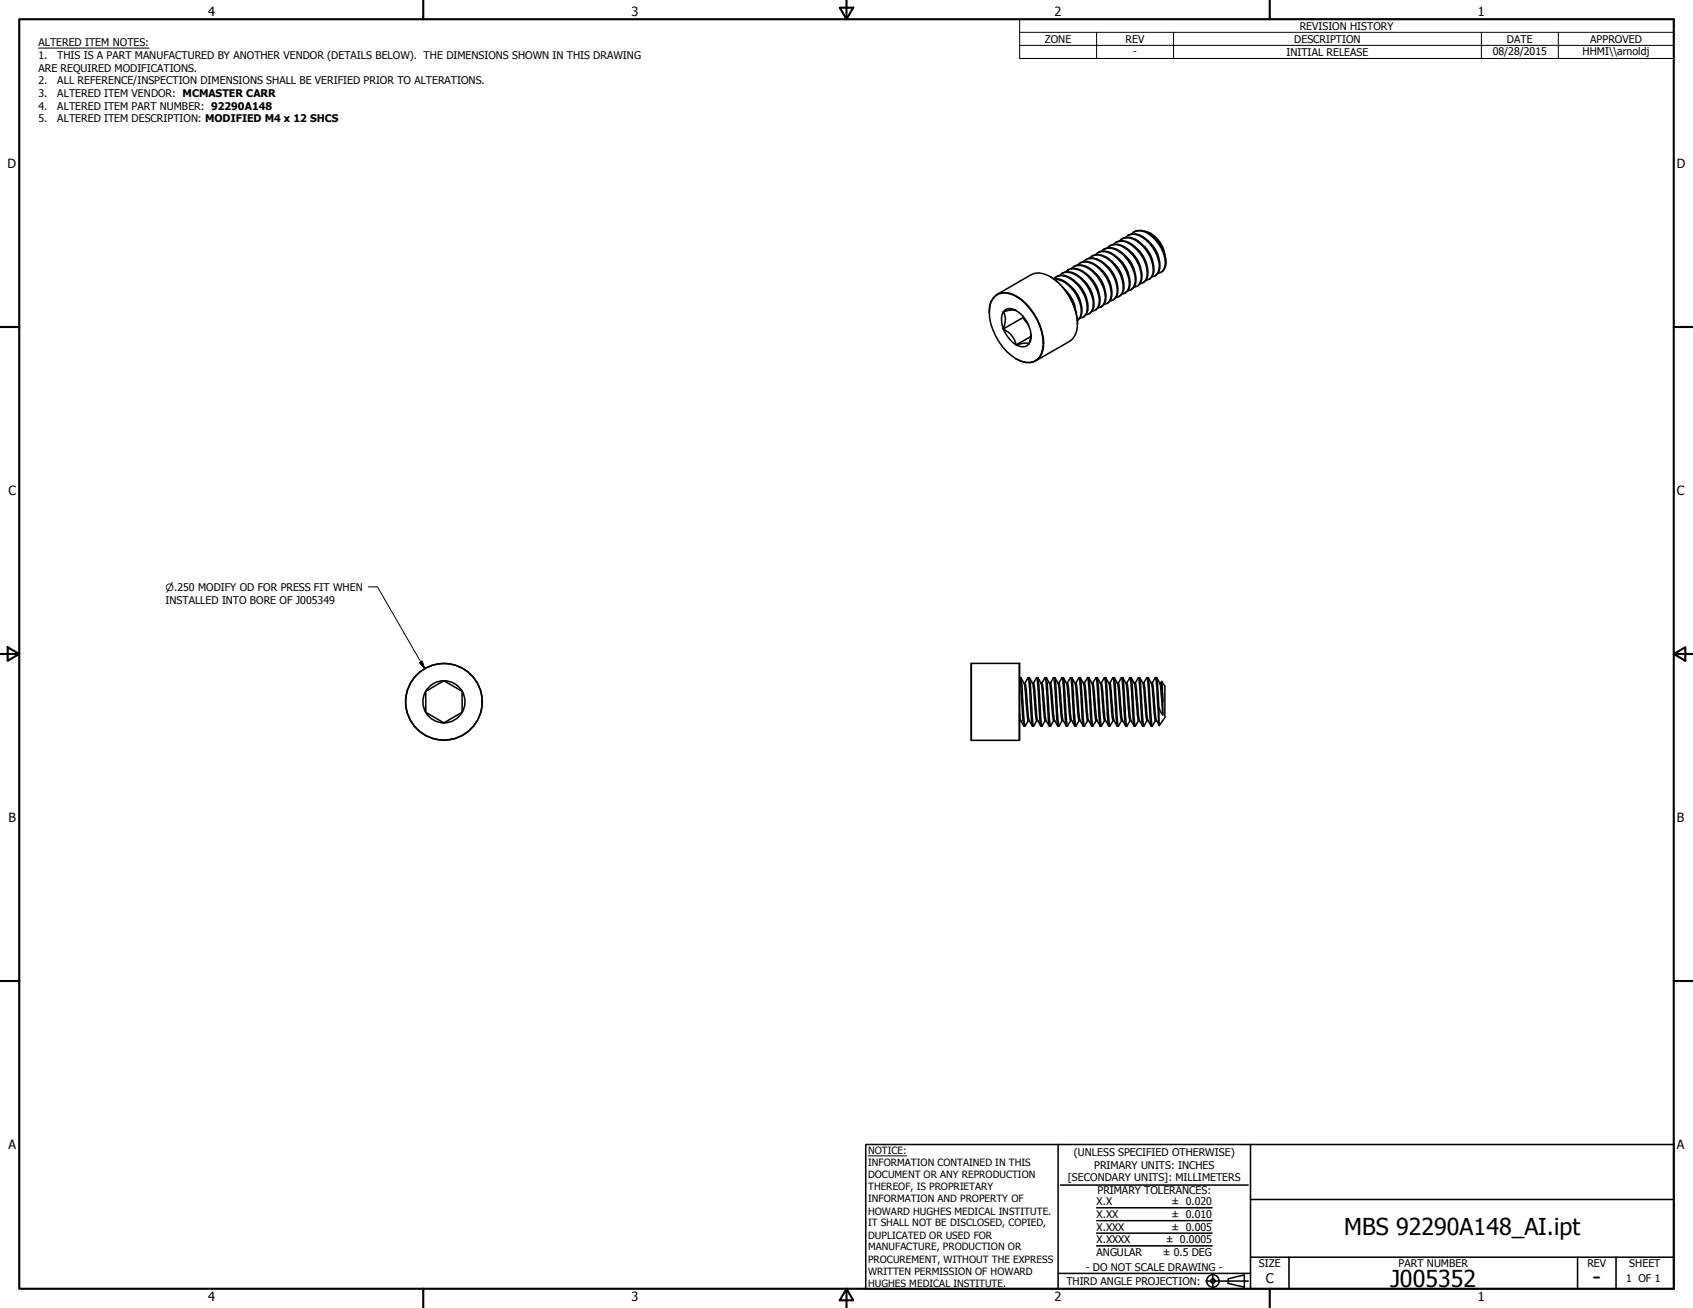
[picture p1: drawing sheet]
<svg xmlns="http://www.w3.org/2000/svg" width="559mm" height="432mm" viewBox="0 0 559 432" stroke-linecap="round" stroke-linejoin="round" font-family="sans-serif">
<!-- layer: Visible (ANSI) -->
<g fill="none" stroke="#000" stroke-width=".51">
<path d="M369.4 79.6a4.7 4.7 0 0 1 6.8 .7 11 11 0 0 1 4.2 10.5l-.7 1-1.4 .7M370.3 78.9a4.9 4.9 0 0 1 5.9 1 11.9 11.9 0 0 1 4.7 9.8 3.1 3.1 0 0 1-1.7 2.5M371.5 78.4a4.1 4.1 0 0 1 5.8 .1 11.9 11.9 0 0 1 5.2 10.5 2.67 2.67 0 0 1-2.3 2.4M372.2 77.8a4.9 4.9 0 0 1 5.9 1 11.9 11.9 0 0 1 4.7 9.8 3.1 3.1 0 0 1-1.6 2.5M373.4 77.3a4.1 4.1 0 0 1 5.8 0 11.9 11.9 0 0 1 5.3 10.6 2.67 2.67 0 0 1-2.3 2.3M374.2 76.6a4.9 4.9 0 0 1 5.9 1.1 11.6 11.6 0 0 1 4.6 10 3.1 3.1 0 0 1-1.5 2.2M377.8 76.3a9.3 9.3 0 0 1 6.7 8M381.6 79a10.9 10.9 0 0 1 2.8 4.8M328.6 97.7a6.8 6.8 0 0 1 8.4 1.2 19 19 0 0 1 7.2 16.1 4.9 4.9 0 0 1-7.2 4.3 18.7 18.7 0 0 1-10.4-18l.4-1.5zM329.2 97.2l11.2-6.5a7.9 7.9 0 0 1 8.6 2.3 19.8 19.8 0 0 1 6.6 14.8 6 6 0 0 1-2.6 4.9l-11.2 6.4M346.7 91.4h.1M346.8 91.4a19.8 19.8 0 0 1 8.9 15.5"/>
<path d="M347.7 92a4.9 4.9 0 0 1 6.8 .9 11.1 11.1 0 0 1 4.1 10.5l-.3 .5a2.12 2.12 0 0 1-1.8 1.1M347.8 92.1a8.4 8.4 0 0 1 7.4 4.6 9.9 9.9 0 0 1 1.6 7.7l-1.2 1.4a4.7 4.7 0 0 0 1-5.2 12 12 0 0 0-7.2-8.3l-1.5-.2M348.5 91.4a4.4 4.4 0 0 1 5.1 .5 12.4 12.4 0 0 1 5.5 10.4 2.82 2.82 0 0 1-1.7 2.4M349.7 90.9a3.7 3.7 0 0 1 4.8-.4 11.9 11.9 0 0 1 6.2 11.1l-.4 1.1a2.11 2.11 0 0 1-1.8 1.2M350.5 90.3a5 5 0 0 1 5.9 1.1 11.9 11.9 0 0 1 4.7 9.8 2.82 2.82 0 0 1-1.7 2.4M351.5 95.7a13.2 13.2 0 0 1 3.7 7.4M351.7 89.8a3.8 3.8 0 0 1 4.9-.5 12 12 0 0 1 6.1 11.2l-.4 1.1a2.11 2.11 0 0 1-1.9 1.1M351.9 96.1a10.3 10.3 0 0 1 2.8 4.8M352.4 89.2a5.1 5.1 0 0 1 6 1 12 12 0 0 1 4.6 9.8 2.82 2.82 0 0 1-1.6 2.4M353.6 88.6a4.9 4.9 0 0 1 6.8 .8 11.8 11.8 0 0 1 4.3 9.9l-.2 .6a2.36 2.36 0 0 1-2.1 1.7M353.9 95a10.3 10.3 0 0 1 2.8 4.8M354.4 88a5.1 5.1 0 0 1 6 1.1 12 12 0 0 1 4.6 9.8 2.91 2.91 0 0 1-1.6 2.4"/>
<path d="M355.6 87.5a4.9 4.9 0 0 1 6.7 .8 11.3 11.3 0 0 1 4.3 9.9l-.1 .6a2.36 2.36 0 0 1-2.1 1.7M355.9 93.9a10.3 10.3 0 0 1 2.7 4.7M356.4 86.9a5.1 5.1 0 0 1 5.9 1 12 12 0 0 1 4.7 9.8 2.91 2.91 0 0 1-1.6 2.5M357.6 86.4a4.9 4.9 0 0 1 6.7 .7 11.1 11.1 0 0 1 4.2 10.6l-.3 .5a2.12 2.12 0 0 1-1.8 1.1M357.8 92.7a10.3 10.3 0 0 1 2.8 4.8M358.4 85.7a5.4 5.4 0 0 1 6.7 1.8 11 11 0 0 1 3.6 10.1l-.5 .8-.9 .7M359.5 85.2a4.9 4.9 0 0 1 6.8 .8 11.1 11.1 0 0 1 4.2 10.5l-.3 .5a2.34 2.34 0 0 1-1.8 1.2M359.8 91.6a10.1 10.1 0 0 1 2.8 4.8M360.4 84.6a5 5 0 0 1 5.9 1.1 11.9 11.9 0 0 1 4.7 9.7 3.1 3.1 0 0 1-1.7 2.5M361.6 84.1a4.3 4.3 0 0 1 5.7 0 12.1 12.1 0 0 1 5.3 10.6 2.69 2.69 0 0 1-2.3 2.3M361.8 90.4a8.9 8.9 0 0 1 2.8 4.8M362.3 83.4a5 5 0 0 1 5.9 1.1 11.9 11.9 0 0 1 4.7 9.8 3.1 3.1 0 0 1-1.6 2.5"/>
<path d="M363.5 82.9a4.9 4.9 0 0 1 6.8 .8 11.8 11.8 0 0 1 4.3 9.9 2.86 2.86 0 0 1-2.3 2.3M363.8 89.3a10.1 10.1 0 0 1 2.8 4.8M364.3 82.3a5.1 5.1 0 0 1 6 1.1 12 12 0 0 1 4.6 9.8 2.79 2.79 0 0 1-1.6 2.4M365.5 81.8a4.3 4.3 0 0 1 5.8 .1 11.5 11.5 0 0 1 5.3 10.6 2.52 2.52 0 0 1-2.3 2.3M365.8 88.1a10.1 10.1 0 0 1 2.8 4.9M366.3 81.2a5.1 5.1 0 0 1 5.9 1 12 12 0 0 1 4.7 9.8 2.91 2.91 0 0 1-1.6 2.5M367.5 80.7a4.7 4.7 0 0 1 6.7 .8 11 11 0 0 1 4.2 10.4 2.51 2.51 0 0 1-2.2 1.8M367.7 87a10.1 10.1 0 0 1 2.8 4.8M368.3 80a5.1 5.1 0 0 1 5.9 1.1 12 12 0 0 1 4.6 9.8 2.91 2.91 0 0 1-1.5 2.4M369.7 85.9a10.1 10.1 0 0 1 2.8 4.8M371.7 84.7a8.9 8.9 0 0 1 2.8 4.8M373.7 83.6a10.1 10.1 0 0 1 2.8 4.8"/>
<path d="M375.7 82.4a10.9 10.9 0 0 1 2.8 4.8M377.6 81.3a10.9 10.9 0 0 1 2.8 4.8M379.6 80.1a10.9 10.9 0 0 1 2.8 4.9M326.5 103.1a6.2 6.2 0 0 1 3.3-6.3 9.1 9.1 0 0 1 8.8 3.3 19.1 19.1 0 0 1 5.8 15 5.1 5.1 0 0 1-7.4 4.2l-1.6-.8M331.8 102.3a3.2 3.2 0 0 1 3.6 .3 6.6 6.6 0 0 0-4.2 .3 6 6 0 0 1 0 5.7 7.8 7.8 0 0 1 4.2 5.3 6.6 6.6 0 0 1 4.3-.4 3.5 3.5 0 0 1-5.3-.3 9.8 9.8 0 0 1-3.6-9.4zM335.4 102.6a10 10 0 0 1 4.7 10l-.4 .9 .6-2.9M337.6 104.3v.6l1.9 2.4M337.6 104.9l-6.4 3.7M340.3 111.1l-4.9 2.8M320.6 219v25.4M336.4 219h-15.8v25.4h15.8M336.4 219v25.4"/>
<path d="M140.5 228.2l6-3.5 6 3.5v6.9l-6 3.5-6-3.5zM336.5 235.6l.1 .8a5.3 5.3 0 0 0 1.3 3.2M336.9 223.7l.4 2.4 1 13.5 1.1-1.7M336.9 223.7h-.4a31.9 31.9 0 0 1 .7 8l.5 6.6 .2 1.4h.4M336.9 237.9l-.4 .1M336.9 223.7l1.1 1.9M338 225.6l1.1 11.2 .2 1.1h.4M338 225.5h.3M338.3 225.5l.4 1.8 .7 9.2a5.1 5.1 0 0 0 1.3 3.1M339.3 223.7h.4l.2 .6 1.2 15.3 1.1-1.7M339.3 223.7a31.9 31.9 0 0 1 .7 8l.5 6.6 .2 1.2 .4 .2M339.3 223.7l-1 1.8"/>
<path d="M339.8 223.7l1 1.9M340.8 225.6l.4 2 .7 9.2 .3 1.1M340.8 225.5h.3M341.1 225.5l.4 1.8 .7 9.2a5.1 5.1 0 0 0 1.3 3.1M341.1 225.5l1.1-1.8 1.1 14.6 .2 1.2 .4 .2M342.2 223.7l.4 .1 .3 2.3 1 13.5 1.1-1.7M342.2 237.9h.3M342.6 223.7l1 1.9M343.6 225.6l.4 2 .7 9.2 .3 1.1M343.6 225.5h.3M343.9 225.5l.4 1.8 .4 5.5a10.6 10.6 0 0 0 1.6 6.8M343.9 225.5l1.1-1.8 1.2 15.4 .2 .6h.3"/>
<path d="M345 223.7h.3l.2 .6 1.2 15.3 1.1-1.7M345 237.9h.3M345.4 223.7l1 1.9M346.4 225.6l.4 2 .6 8.4 .4 1.9M346.4 225.5h.3M346.7 225.5l.4 1.8 .9 10.3 1.1 2M346.7 225.5l1.1-1.8 1 13.6 .3 2.2 .4 .2M347.8 237.9h.3M347.8 223.7h.3M348.1 223.7l.4 2.4 1 13.5 1.1-1.7M348.2 223.7l1 1.9M349.2 225.5h.3"/>
<path d="M349.2 225.6l1 10.4 .4 1.9M349.5 225.5l.4 1.8 .7 9.2a4.4 4.4 0 0 0 1.3 3.1M349.5 225.5l1.1-1.8 1 13.6 .3 2.2 .4 .2M350.6 237.9h.3M350.6 223.7h.3M350.9 223.7l.3 1.3 1.1 14.6 1.1-1.7M351 223.7l1 1.9M352 225.5h.3M352 225.6l1 10.4 .4 1.9M352.3 225.5l.3 1.1 .8 9.9a4.4 4.4 0 0 0 1.3 3.1M352.3 225.5l1.1-1.8 1.2 15.4 .2 .6h.4M353.4 223.7l.4 .1 .2 1.2 1.1 14.6 1.1-1.7"/>
<path d="M353.4 237.9h.3M353.8 223.7a5.5 5.5 0 0 1 1.3 3.1l.7 9.2 .4 1.9M354.8 225.5h.4l.2 1.1 .5 6.2a11.8 11.8 0 0 0 1.6 6.8M356.1 223.7l.5 3.3 .8 12.1 .2 .6h.3M356.1 223.7l-1 1.8M356.2 237.9h.3M356.2 223.7h.4M356.6 223.7a5.5 5.5 0 0 1 1.3 3.1l.9 10.6 .2 .5h.3M356.6 223.7l.7 8a31.8 31.8 0 0 0 .6 7.9l1.1-1.7M357.6 225.5h.3l.3 1.1 .5 6.2a11.2 11.2 0 0 0 1.7 6.8M359 223.7l.4 3.3 .8 12.1 .2 .6h.3M359 223.7h.3"/>
<path d="M359 223.7l-1.1 1.8M359.3 223.7l.7 8a31.8 31.8 0 0 0 .7 7.9l1.1-1.7M359.3 223.7l1.1 1.9M360.4 225.6l1.1 11.2 .3 1.1h.3M360.4 225.5h.3l.3 1.1 .8 9.9a5.1 5.1 0 0 0 1.4 3.1M361.8 223.7l.4 3.3 .7 11.3 .3 1.4h.3M361.8 223.7h.3M361.8 223.7l-1.1 1.8M362.1 223.7l1.4 15.9 1.1-1.7M362.1 223.7l1.1 1.9M363.2 225.6l1.1 11.2 .3 1.1h.3M363.2 225.5h.3l.3 1.1 .8 9.9a5.1 5.1 0 0 0 1.4 3.1"/>
<path d="M364.6 223.7a31.9 31.9 0 0 1 .7 8l.4 6.6 .3 1.4h.3M364.6 223.7h.3M364.6 223.7l-1.1 1.8M364.9 223.7l1.4 15.9 1.1-1.7M364.9 223.7l1.1 1.9M366 225.6l1.1 11.2 .2 1.1h.4M366 225.5h.3M366.3 225.5l.5 2.8 .6 8.2a5.1 5.1 0 0 0 1.3 3.1M367.3 223.7h.4l.2 .6 1.2 15.3 1.1-1.7M367.3 223.7a31.9 31.9 0 0 1 .7 8l.5 6.6 .2 1.4h.4M367.3 223.7l-1 1.8M367.8 223.7l1 1.9"/>
<path d="M368.8 225.6l.4 2 .7 9.2 .3 1.1M368.8 225.5h.3M369.1 225.5l.4 1.8 .7 9.2a5.1 5.1 0 0 0 1.3 3.1M370.1 223.7l.4 2.1 .8 12.5 .2 1.2 .4 .2M370.1 223.7l-1 1.8M370.2 223.7l.4 .1 .3 2.3 1 13.5 1.1-1.7M370.2 237.9h.3M370.6 223.7l1 1.9M371.6 225.6l.4 2 .7 9.2 .3 1.1M371.6 225.5h.3M371.9 225.5l.4 1.8 .7 9.2a5.1 5.1 0 0 0 1.3 3.1M372.9 223.7l.4 2.1 .8 12.5 .2 1.2 .4 .2"/>
<path d="M372.9 223.7l-1 1.8M373 223.7l.4 .1 .3 2.3 .9 13.5 1.2-1.7M373 237.9h.3M373.4 223.7l1 1.9M374.4 225.6l.4 2 .6 8.4 .4 1.9M374.4 225.5h.3M374.7 225.5l.4 1.8 .4 5.5a10.6 10.6 0 0 0 1.6 6.8M374.7 225.5l1.1-1.8 1 13.6 .3 2.2 .4 .2M375.8 223.7h.3l.2 .6 1.2 15.3 1.1-1.7M375.8 237.9h.3M376.2 223.7l1.1 2.1 .9 10.2 .4 1.9M377.2 225.5h.3"/>
<path d="M377.5 225.5l.4 1.8 .8 9.2a4.4 4.4 0 0 0 1.2 3.1M377.5 225.5l1.2-1.8 .9 13.6 .3 2.2 .4 .2M378.6 223.7l.4 .1 .1 .5 1.2 15.3 1.1-1.7M378.6 237.9h.3M379 223.7a5.5 5.5 0 0 1 1.3 3.1l.7 9.2 .4 1.9M380 225.5h.3M380.3 225.5l.3 1.1 .8 9.9a4.1 4.1 0 0 0 1.3 3M380.3 225.5l1.1-1.8 1.1 14.9M381.4 223.7l.4 .1 .2 1.2 .5 8.7M381.4 237.9h.3M381.8 223.7a5.5 5.5 0 0 1 1.3 3.1l.7 9.2M382.5 233.7l.8 1.7 .5 .6"/>
<path d="M382.5 238.6l.2 .9M382.5 233.7v4.9M382.8 225.5h.3M383.1 225.5l.3 1 .4 5M383.4 225l.4 6.5M383.4 225l1.1 1.5v10.4l-1.8 2.6M383.4 225l-.3 .5M383.8 231.5v4.5"/>
<circle cx="146.5" cy="231.7" r="12.7"/>
<circle cx="146.5" cy="231.7" r="12.6"/>
<circle cx="146.5" cy="231.7" r="7"/>
</g>
<circle cx="336.6" cy="223.7" r=".25" fill="#000"/>
<!-- layer: Border (ANSI) -->
<g fill="none" stroke="#000" stroke-width=".7">
<path d="M6.3 6.3h546.1v419.1h-546.1zM139.7 0v6.3M277.2 2.5h4.4l-2.2 3.8zM279.4 0v6.3M419.1 0v6.3M0 107.9h6.3M552.4 107.9h6.4M0 215.9h6.3M2.5 213.7l3.8 2.2-3.8 2.2zM552.4 215.9l3.9-2.2v4.4zM552.4 215.9h6.4M0 323.8h6.3"/>
<path d="M552.4 323.8h6.4M139.7 425.4v6.4M279.4 425.4l2.2 3.9h-4.4zM279.4 425.4v6.4M419.1 425.4v6.4"/>
</g>
<!-- layer: Title (ANSI) -->
<g fill="none" stroke="#000" stroke-width=".51">
<path d="M285.8 377.8h266.6v47.6h-266.6zM349.2 377.8v47.6M412.7 377.8v47.6M350 391.2h62M361.9 398.7h38.1M412.7 396h139.7M361.9 411.3h38.1M361.9 407.1h38.1M361.9 403h38.1M412.7 415h139.7M425.4 415v10.4M520.7 415v10.4"/>
<path d="M533.4 415v10.4M349.2 420.4h63.5M398 422.9h14M400.3 420.6v4.6M405.4 422.1l5.3-1.2v4l-5.3-1.2z"/>
<circle cx="400.3" cy="422.9" r="2.06"/>
<circle cx="400.3" cy="422.9" r=".73"/>
</g>
<path d="M286.5 381.6h12.8" fill="none" stroke="#000" stroke-width=".33"/>
<!-- layer: Symbol (ANSI) -->
<path d="M12.7 15.9h36.5M336.5 10.7v-4.4h215.9v4.4M336.5 15h215.9M361.9 10.7v8.6M387.3 10.7v8.6M488.9 10.7v8.6M514.3 10.7v8.6M552.4 10.7h-215.9v4.3M552.4 10.7v8.6h-215.9v-4.3" fill="none" stroke="#000" stroke-width=".33"/>
<!-- layer: Dimension (ANSI) -->
<path d="M121.6 193.7h3l15.5 27M138.5 218.8l.8-.6 .8 2.5z" fill="none" stroke="#000" stroke-width=".33"/>
<path d="M138.5 218.8l1.6 1.9zM138.5 218.8l.8-.6 .8 2.5z" fill="#000" stroke="#000" stroke-width=".33"/>
<g font-size="7.7">
<text x="443.7" y="407.6">MBS 92290A148_AI.ipt</text>
<text x="458.9" y="424.8">J005352</text>
<text x="525.7" y="424.4">-</text>
</g>
<text font-size="4.4" x="417.8" y="423.5">C</text>
<g font-size="4.2">
<text x="68.7" y="5.3">4</text>
<text x="208.4" y="5.3">3</text>
<text x="348.1" y="5.3">2</text>
<text x="487.8" y="5.3">1</text>
<text x="2.5" y="55.5">D</text>
<text x="553.5" y="55.5">D</text>
<text x="2.8" y="163.4">C</text>
<text x="553.5" y="163.4">C</text>
<text x="2.9" y="271.4">B</text>
<text x="553.5" y="271.4">B</text>
<text x="2.8" y="379.3">A</text>
<text x="553.5" y="379.3">A</text>
<text x="68.7" y="429.5">4</text>
<text x="208.4" y="429.6">3</text>
<text x="348.1" y="429.6">2</text>
<text x="487.8" y="429.5">1</text>
</g>
<g font-size="3.5">
<text x="429" y="9.8">REVISION HISTORY</text>
<text x="12.7" y="15.3">ALTERED ITEM NOTES:</text>
<text x="344.9" y="14.1">ZONE</text>
<text x="371.5" y="14.1">REV</text>
<text x="427.2" y="14.1">DESCRIPTION</text>
<text x="497.4" y="14.1">DATE</text>
<text x="524.9" y="14.1">APPROVED</text>
<text x="12.7" y="19.5">1.</text>
<text x="12.7" y="23.7">ARE REQUIRED MODIFICATIONS.</text>
<text x="18.9" y="19.5">THIS IS A PART MANUFACTURED BY ANOTHER VENDOR (DETAILS BELOW). THE DIMENSIONS SHOWN IN THIS DRAWING</text>
<text x="374" y="18.3">-</text>
<text x="424.6" y="18.4">INITIAL RELEASE</text>
<text x="492.7" y="18.2">08/28/2015</text>
<text x="522.4" y="18.1">HHMI\\arnoldj</text>
<text x="12.7" y="27.8">2.</text>
<text x="18.9" y="27.8">ALL REFERENCE/INSPECTION DIMENSIONS SHALL BE VERIFIED PRIOR TO ALTERATIONS.</text>
<text x="12.7" y="32">3.</text>
<text x="18.9" y="32">ALTERED ITEM VENDOR: MCMASTER CARR</text>
<text x="12.7" y="36.2">4.</text>
<text x="12.7" y="40.4">5.</text>
<text x="18.9" y="36.2">ALTERED ITEM PART NUMBER: 92290A148</text>
<text x="18.9" y="40.4">ALTERED ITEM DESCRIPTION: MODIFIED M4 x 12 SHCS</text>
<text x="54.7" y="199.5">INSTALLED INTO BORE OF J005349</text>
<text x="354.5" y="381.6">(UNLESS SPECIFIED OTHERWISE)</text>
<text x="352.5" y="390">[SECONDARY UNITS]: MILLIMETERS</text>
<text x="361.1" y="385.8">PRIMARY UNITS: INCHES</text>
<text x="362.3" y="394.1">PRIMARY TOLERANCES:</text>
<text x="361.9" y="397.9">X.X</text>
<text x="386.7" y="398">± 0.020</text>
<text x="361.9" y="402.1">X.XX</text>
<text x="361.9" y="406.3">X.XXX</text>
<text x="386.7" y="402.1">± 0.010</text>
<text x="386.7" y="406.3">± 0.005</text>
<text x="361.9" y="410.5">X.XXXX</text>
<text x="384.7" y="410.5">± 0.0005</text>
<text x="358.4" y="419.7">- DO NOT SCALE DRAWING -</text>
<text x="361.9" y="414.6">ANGULAR</text>
<text x="383.8" y="414.7">± 0.5 DEG</text>
<text x="415.5" y="418.4">SIZE</text>
<text x="461.6" y="418.3">PART NUMBER</text>
<text x="523.9" y="418.3">REV</text>
<text x="537.8" y="418.4">SHEET</text>
<text x="352" y="424.2">THIRD ANGLE PROJECTION:</text>
<text x="536.7" y="423.2">1 OF 1</text>
</g>
<g font-size="3.3">
<text x="54.7" y="195">⌀.250 MODIFY OD FOR PRESS FIT WHEN</text>
<text x="286.5" y="381.1">NOTICE:</text>
<text x="286.5" y="385">INFORMATION CONTAINED IN THIS</text>
<text x="286.5" y="389">DOCUMENT OR ANY REPRODUCTION</text>
<text x="286.5" y="392.9">THEREOF, IS PROPRIETARY</text>
<text x="286.5" y="396.9">INFORMATION AND PROPERTY OF</text>
<text x="286.5" y="400.9">HOWARD HUGHES MEDICAL INSTITUTE.</text>
<text x="286.5" y="404.9">IT SHALL NOT BE DISCLOSED, COPIED,</text>
<text x="286.5" y="408.9">DUPLICATED OR USED FOR</text>
<text x="286.5" y="412.8">MANUFACTURE, PRODUCTION OR</text>
<text x="286.5" y="416.8">PROCUREMENT, WITHOUT THE EXPRESS</text>
<text x="286.5" y="420.8">WRITTEN PERMISSION OF HOWARD</text>
<text x="286.5" y="424.8">HUGHES MEDICAL INSTITUTE.</text>
</g>
</svg>
